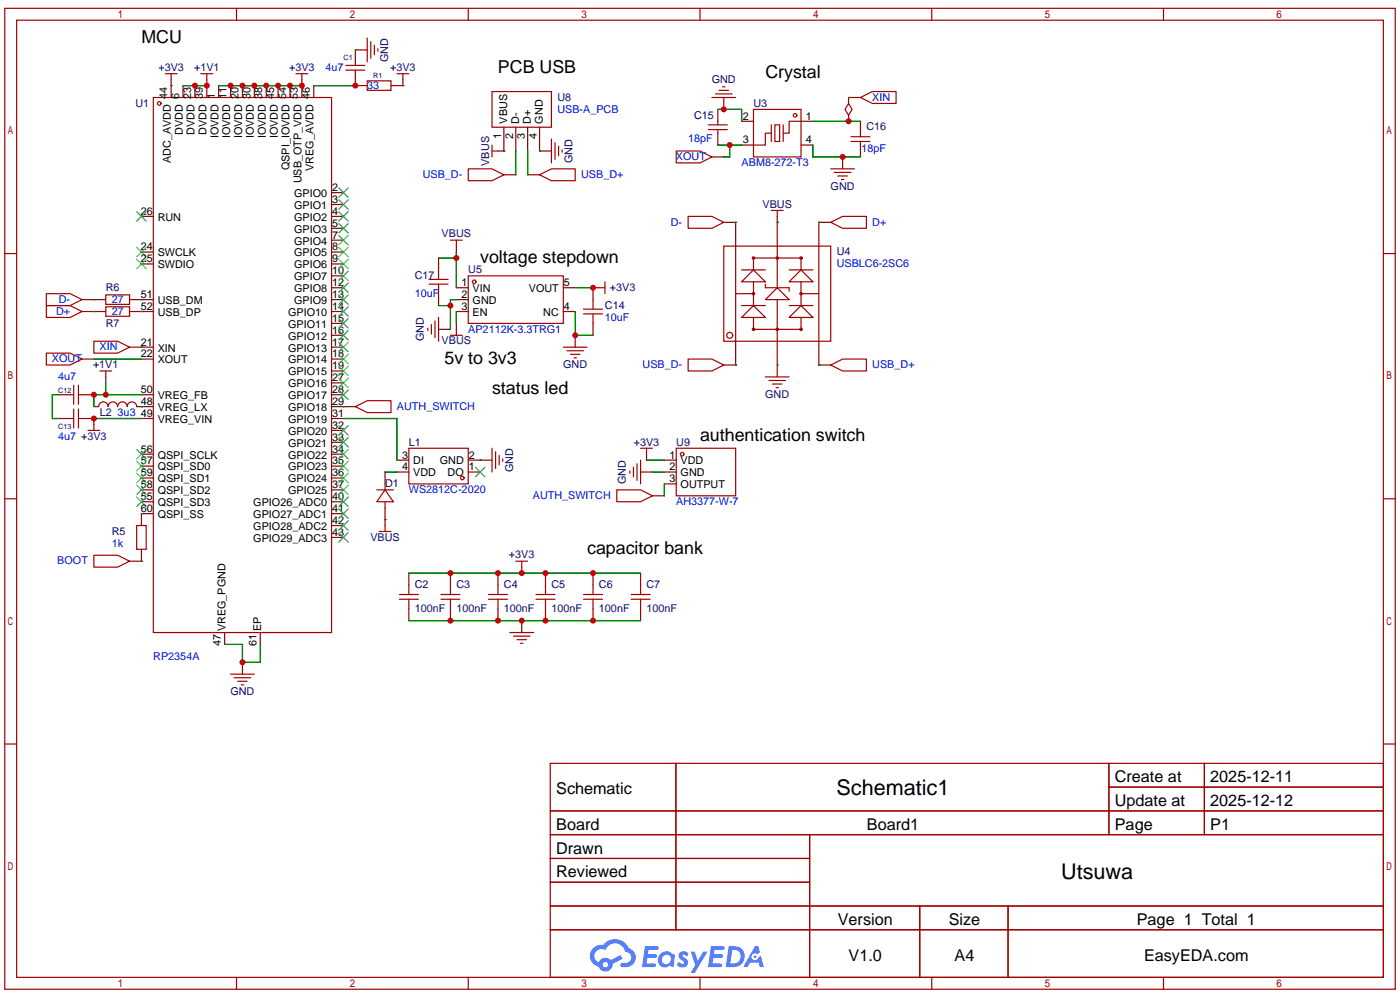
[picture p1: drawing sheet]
<svg xmlns="http://www.w3.org/2000/svg" width="299mm" height="212mm" viewBox="0 0 299 212" stroke-linecap="round" stroke-linejoin="round" font-family="sans-serif">
<g fill="none" stroke="#a10000" stroke-width=".25">
<path d="M1 1.8h297.2v209.5h-297.2zM3.6 4.3h292.1v204.5h-292.1zM50.5 1.8v2.5M100.1 1.8v2.5M149.6 1.8v2.5M199.1 1.8v2.5M248.7 1.8v2.5M1 54.2h2.6M295.7 54.2h2.5M1 106.6h2.6M295.7 106.6h2.5M1 158.9h2.6"/>
<path d="M295.7 158.9h2.5M117.6 163.1h178.1v45.7h-178.1zM117.6 173.2h178.1M117.6 178.3h178.1M144.5 163.1v35.5M173 178.3v30.5M237 163.1v15.2M237 168.1h58.7M257.4 163.1v15.2M117.6 183.4h55.4M117.6 193.5h178.1M117.6 188.5h55.4"/>
<path d="M117.6 198.6h178.1M196.6 193.5v15.3M215.4 193.5v15.3M50.5 208.8v2.5M100.1 208.8v2.5M149.6 208.8v2.5M199.1 208.8v2.5M248.7 208.8v2.5"/>
</g>
<g fill="#5487ff">
<path d="M145.3 203.5a1.3 1.3 0 0 1 1.9 .3l-.4 .6a.54 .54 0 0 0-.9-.3l.1 .2a1.34 1.34 0 0 1 .9 1.8 1.47 1.47 0 0 1-2.3 0l.5-.6 .8 .4a.31 .31 0 0 0 .4-.2 .31 .31 0 0 0-.3-.4 1.12 1.12 0 0 1-.7-1.8z"/>
<path d="M147.6 203.3h.9l.6 2 1.2-2h.9l-2.7 4.5h-.9l1-1.7z"/>
<path d="M137.8 202.1h1.7a1.31 1.31 0 0 1 1.2 .2 .4 .4 0 0 1-.3 .6h-1.8l-.1 .9h1.6a.4 .4 0 0 1 .4 .5 .4 .4 0 0 1-.5 .3h-1.6l-.2 1.2h1.4a.46 .46 0 0 1 .5 .1 .46 .46 0 0 1 .1 .5l-.4 .2h-2.6z"/>
<path d="M151.9 202.1h1.7a1.32 1.32 0 0 1 1.2 .2 .39 .39 0 0 1-.3 .6h-1.8l-.1 .9h1.6a.4 .4 0 0 1 .4 .5 .4 .4 0 0 1-.4 .3h-1.7l-.2 1.2h1.4a.46 .46 0 0 1 .5 .1 .46 .46 0 0 1 .1 .5l-.4 .2h-2.6z"/>
<path d="M161.3 202.1h.8l.3 1.4-.6 .3a.75 .75 0 0 0-1.1 .3 .75 .75 0 0 0 .5 1.1 .75 .75 0 0 0 .9-.7l.5-.3 .6 2.4h-.8l-.3-1h-1.8l-.5 1h-1z"/>
<path d="M155.7 202.1l-.6 4.5h1.5a2.27 2.27 0 0 0 2.6-2.3 2.27 2.27 0 0 0-2.7-2.2zM156.5 202.9a1.5 1.5 0 0 1 1.8 1.5 1.5 1.5 0 0 1-1.9 1.4h-.3z"/>
<path d="M141.2 203.7a1.6 1.6 0 0 0-.3 2.3 1.6 1.6 0 0 0 2.3 .2l.7 .4 .3-2.5-.1-.2-.5-.1a1.58 1.58 0 0 0-2.4-.1zM141.8 204.3a.98 .98 0 0 1 1.6 .4 .98 .98 0 0 1-1.1 1.3 .94 .94 0 0 1-.9-.7 .94 .94 0 0 1 .4-1z"/>
<path d="M126.8 202.5a2.37 2.37 0 0 0 1.1 4 1.54 1.54 0 0 0 1.8 1 1.54 1.54 0 0 0 1.2-1.6l2.2-1.1-.5-.7-2 1a1.57 1.57 0 0 0-2.7 .5 1.5 1.5 0 0 1-.7-2.1 1.5 1.5 0 0 1 2.2-.5 2.23 2.23 0 0 1 2.3-1.5 2.23 2.23 0 0 1 2 1.9 1.16 1.16 0 0 1 1.2 1 1.16 1.16 0 0 1-1.1 1.3h-.7a.47 .47 0 0 0-.5 .4 .47 .47 0 0 0 .4 .5 2.17 2.17 0 0 0 2.5-.9 2.17 2.17 0 0 0-.3-2.7l-.8-.4a3.2 3.2 0 0 0-5.5-.8l-1.1 .1zM128.8 206.1a.6 .6 0 0 1 1.2 0 .6 .6 0 0 1-1.2 0z"/>
<circle cx="161.4" cy="204.4" r=".28"/>
</g>
<g fill="none" stroke="#a10000" stroke-width=".25">
<path d="M35.3 15.7h2.5M36.6 15.7v1.3M42.9 15.7h2.6M44.2 15.7v1.3M63.2 15.7h2.6M64.5 15.7v1.3M73.9 14h4.1M73.9 15h4.1M75.9 13.2v.8M75.9 15v.7M78.5 17.3h5.1v2h-5.1zM78.5 8.1v5.1"/>
<path d="M79.2 8.9v3.5M80 9.7v2M80.8 10.4v.5M84.8 15.7h2.6M86.1 15.7v1.3M105.2 19.6h12.7v7.6h-12.7zM153.7 19.3h2M154.4 18.5h.5M32.8 20.8h38.1v114.3h-38.1zM100.1 36.1h5.1l2.5 1.2-2.5 1.3h-5.1zM105.2 31v2.5M105.2 32.3h1.2"/>
<path d="M115.3 37.3l2.6-1.2h5v2.5h-5zM117.9 29.7v5.1M118.6 30.5v3.5M119.4 31.2v2.1M120.1 32v.5M144.5 32.3h5.1l2.5 1.2-2.5 1.3h-5.1zM151.4 27.7h4M151.4 26.7h4M152.1 20.8h5.1M152.9 20.1h3.6M153.4 25.9v.8M153.4 27.7v.7"/>
<path d="M161 23.4h10.2v10.1h-10.2zM164.8 28.4h-1.2v2.6h-2.6M164.8 26.7v3.5M165.6 26.7h1v3.5h-1zM167.4 26.7v3.5M171.2 25.9h-2.5v2.5h-1.3M177.5 36.1h5.1M178.3 36.8h3.6M179.1 37.6h2M179.8 38.4h.5M181.4 22.1l.7 1.3-.7 1.2-.8-1.2zM181.9 30.2h4"/>
<path d="M181.9 29.2h4M183.9 20.8l2.5-1.2h5.1v2.5h-5.1zM183.9 28.4v.8M183.9 30.2v.8M91.7 59.7h4.1M93.7 57.7v2M96.3 51.3h2.5M97.5 51.3v1.3M100.1 58.9h20.3v10.2h-20.3zM147.1 46.2h5l2.6 1.3-2.6 1.3h-5zM154.7 52.6h22.8v20.3h-22.8zM157.2 52.6v10.1"/>
<path d="M158.5 57.7h5.1M161 57.7v-2.6h10.2v2.6M164.8 45h2.6M166.1 45v1.2M166.1 52.6v8.9M168.7 57.7h5M175 52.6v10.1h-3.8M177.5 47.5l2.6-1.3h5.1v2.6h-5.1zM9.9 62.7h5.1l2.5 1.3-2.5 1.3h-5.1zM9.9 65.3h5.1l2.5 1.2-2.5 1.3h-5.1zM9.9 75.4h5.1l2.5 1.3-2.5 1.3h-5.1zM20.1 72.9h5l2.6 1.3-2.6 1.2h-5z"/>
<path d="M21.3 79.2h2.6M22.6 65.5h5.1v2.1h-5.1zM22.6 63h5.1v2h-5.1zM22.6 79.2v1.3M91.4 70.1v.5M91.7 60.7h4.1M92.2 69.3v2.1M93 68.6v3.5M93.7 60.7v2M93.7 67.8v5.1M96.3 71.6h2.5M97.5 70.4v1.2"/>
<path d="M120.4 74.2h5.1M121.2 74.9h3.5M121.9 75.7h2.1M122.7 76.5h.5M124.7 66h4.1M124.7 67.1h4.1M126.7 64v2M126.7 67.1v2M128 61.5h1.3M129.3 60.2v2.5M147.1 76.7h5l2.6 1.3-2.6 1.2h-5zM158.5 60.2l2.5-2.5 2.6 2.5z"/>
<path d="M158.5 67.8l2.5-2.5 2.6 2.5zM158.5 65.3h5.1M161 62.7h-3.8v10.2M161 67.8v2.6h10.2v-2.6M161 60.2v5.1M163.6 64l2.5-2.5 2.6 2.5zM163.6 60.7v.8h5.1v.7M166.1 64v8.9M168.7 60.2l2.5-2.5 2.5 2.5zM168.7 67.8l2.5-2.5 2.5 2.5zM168.7 65.3h5M171.2 60.2v5.1"/>
<path d="M175 62.7v10.2M177.5 78l2.6-1.3h5.1v2.5h-5.1zM15 84.3h.7M15 89.4h.7M15.7 82.3v4.1M15.7 87.4v4M16.8 82.3v4.1M16.8 87.4v4M16.8 84.3h.7M16.8 89.4h.7M18.8 91.9h2.5M20.1 90.7v1.2"/>
<path d="M21.1 86.9a1.02 1.02 0 0 1 1-1 1.02 1.02 0 0 1 1 1 1.02 1.02 0 0 1 1-1 1.02 1.02 0 0 1 1 1 1.02 1.02 0 0 1 1.1-1 1.02 1.02 0 0 1 1 1 1.02 1.02 0 0 1 1-1 1.02 1.02 0 0 1 1 1M75.9 86.9l2.6-1.3h5.1v2.5h-5.1zM87.4 95.8h12.7v7.6h-12.7zM105.2 95.8v5M105.9 96.5v3.6M106.7 97.3v2M107.4 98v.6M135.4 99.8v2.1M136.1 99.1v3.5M136.9 98.3v5.1M136.9 95.8h2.5M138.2 95.8v1.2"/>
<path d="M144.5 95.8h12.7v10.1h-12.7zM163.6 80.5h5.1M164.3 81.3h3.6M165.1 82h2M165.9 82.8h.5M20.1 118.6h5l2.6 1.3-2.6 1.3h-5zM29.2 112.3h2v5h-2zM80.5 104.6h3.6M81 113.5h2.6M82.3 104.6l1.8 2.6h-3.6zM82.3 103.4v1.2M82.3 107.2v1.3"/>
<path d="M82.3 112.3v1.2M110.2 119.9h2.6M111.5 119.9v1.3M131.8 104.6h5.1l2.5 1.3-2.5 1.3h-5.1zM134.6 100.6v.5M85.3 127h4.1M85.3 128h4.1M87.4 125v2M87.4 128v2M94.2 127h4.1M94.2 128h4.1M96.3 125v2"/>
<path d="M96.3 128v2M104.4 127h4.1M104.4 128h4.1M106.4 125v2M106.4 128v2M109 135.1h5M109.7 135.9h3.6M110.5 136.7h2M111.3 137.4h.5M114.6 127h4M114.6 128h4M116.6 125v2"/>
<path d="M116.6 128v2M124.7 127h4.1M124.7 128h4.1M126.7 125v2M126.7 128v2M134.9 127h4M134.9 128h4M136.9 125v2M136.9 128v2M49.3 144h5.1M50 144.8h3.6M50.8 145.5h2"/>
<path d="M51.6 146.3h.5"/>
<circle cx="34" cy="22.1" r=".38"/>
<circle cx="169.9" cy="24.6" r=".38"/>
<circle cx="161" cy="55.1" r=".25"/>
<circle cx="166.1" cy="55.1" r=".25"/>
<circle cx="171.2" cy="55.1" r=".25"/>
<circle cx="101.3" cy="60.2" r=".38"/>
<circle cx="156" cy="71.6" r=".63"/>
<circle cx="161" cy="70.4" r=".25"/>
<circle cx="161" cy="62.7" r=".25"/>
<circle cx="166.1" cy="70.4" r=".25"/>
<circle cx="171.2" cy="70.4" r=".25"/>
<circle cx="171.2" cy="62.7" r=".25"/>
<circle cx="145.8" cy="97" r=".38"/>
<circle cx="98.8" cy="102.1" r=".38"/>
</g>
<g fill="none" stroke="#870000" stroke-width=".25">
<path d="M36.6 17v3.8M39.1 18.3v2.5M41.7 18.3v2.5M44.2 17v3.8M46.7 18.3v2.5M49.3 18.3v2.5M51.8 18.3v2.5M54.4 18.3v2.5M56.9 18.3v2.5M59.4 18.3v2.5M62 18.3v2.5M64.5 17v3.8"/>
<path d="M67.1 18.3v2.5M75.9 15.7v2.6h2.6M78.5 10.7h-2.6v2.5M86.1 17v1.3h-2.5M107.7 27.2v5.1h-1.3M107.7 37.3h2.5M110.2 27.2v5.1M112.8 27.2v5.1M112.8 37.3h2.5M115.3 27.2v5.1h2.6M152.1 33.5h2.6M153.4 23.4v2.5"/>
<path d="M153.4 28.4v2.6M154.7 20.8v2.6M158.5 25.9h2.5M158.5 31h2.5M171.2 25.9h2.5M171.2 31h2.5M180.1 33.5v2.6M181.4 24.6v1.3M183.9 25.9v2.5M183.9 31v2.5M183.9 20.8h-2.5v1.3M30.2 46.2h2.6"/>
<path d="M30.2 53.8h2.6M30.2 56.4h2.6M70.9 46.2h2.5M70.9 53.8h2.5M70.9 56.4h2.5M70.9 58.9h2.5M70.9 51.3h2.5M70.9 48.8h2.5M70.9 43.7h2.5M70.9 41.1h2.5M93.7 55.1v2.6M97.5 52.6v1.2"/>
<path d="M154.7 47.5h2.5v5.1M166.1 46.2v6.4M177.5 47.5h-2.5v5.1M17.5 64h5.1M17.5 66.5h5.1M17.5 76.7h2.6M27.7 64h5.1M27.7 66.5h5.1M27.7 74.2h5.1M30.2 76.7h2.6M70.9 64h2.5M70.9 66.5h2.5"/>
<path d="M70.9 74.2h2.5M70.9 76.7h2.5M70.9 79.2h2.5M70.9 71.6h2.5M70.9 69.1h2.5M70.9 61.5h2.5M93.7 70.4h2.6M93.7 62.7v2.6M97.5 64h2.6M97.5 66.5h2.6M97.5 61.5h2.6M97.5 69.1v1.3"/>
<path d="M120.4 66.5h2.5M120.4 61.5h2.5M122.9 71.6v2.6M126.7 69.1v2.5M128 61.5h-1.3v2.5M157.2 72.9v5.1h-2.5M166.1 72.9v7.6M175 72.9v5.1h2.5M12.4 84.3h2.6M12.4 89.4h2.6M17.5 84.3h2.6M17.5 89.4h2.6v1.3"/>
<path d="M20.1 86.9h1M22.6 80.5v1.3M29.2 86.9h3.6M30.2 84.3h2.6M30.2 89.4h2.6M30.2 97h2.6M30.2 99.6h2.6M70.9 84.3h2.5M70.9 86.9h5M70.9 89.4h2.5M70.9 97h2.5M70.9 99.6h2.5"/>
<path d="M70.9 94.5h2.5M70.9 91.9h2.5M70.9 81.8h2.5M84.8 98.3h2.6M100.1 98.3h5.1M138.2 97v1.3M142 98.3h2.5M30.2 102.1h2.6M30.2 104.6h2.6M30.2 107.2h2.6M30.2 117.3v2.6h-2.5M32.8 109.7h-2.6v2.6"/>
<path d="M70.9 102.1h2.5M70.9 104.6h2.5M70.9 107.2h2.5M70.9 109.7h2.5M70.9 114.8h2.5M70.9 112.3h2.5M82.3 100.8v2.6M82.3 108.5v3.8M84.8 100.8h2.6M100.1 100.8h2.5M136.9 100.8h2.5M139.4 105.9h2.6"/>
<path d="M142 100.8h2.5M142 103.4h2.5M48 135.1v2.6M55.6 135.1v2.6M87.4 122.4v2.6M87.4 130v2.6M96.3 122.4v2.6M96.3 130v2.6M106.4 122.4v2.6M106.4 130v2.6M111.5 121.2v1.2M111.5 132.6v2.5"/>
<path d="M116.6 122.4v2.6M116.6 130v2.6M126.7 122.4v2.6M126.7 130v2.6M136.9 122.4v2.6M136.9 130v2.6M51.8 141.5v2.5"/>
</g>
<g fill="none" stroke="#3c3" stroke-width=".25">
<path d="M29.2 45.2l2 2M29.2 52.8l2 2.1M29.2 55.4l2 2M31.2 45.2l-2 2M31.2 52.8l-2 2.1M31.2 55.4l-2 2M72.4 57.9l2 2M72.4 55.4l2 2M72.4 52.8l2 2.1M72.4 50.3l2 2M72.4 47.8l2 2M72.4 45.2l2 2"/>
<path d="M72.4 42.7l2 2M72.4 40.1l2 2.1M74.4 52.8l-2 2.1M74.4 55.4l-2 2M74.4 57.9l-2 2M74.4 50.3l-2 2M74.4 47.8l-2 2M74.4 45.2l-2 2M74.4 42.7l-2 2M74.4 40.1l-2 2.1M72.4 78.2l2 2.1M72.4 75.7l2 2"/>
<path d="M72.4 73.2l2 2M72.4 70.6l2 2M72.4 68.1l2 2M72.4 65.5l2 2.1M72.4 63l2 2M72.4 60.5l2 2M74.4 60.5l-2 2M74.4 78.2l-2 2.1M74.4 75.7l-2 2M74.4 73.2l-2 2M74.4 70.6l-2 2M74.4 68.1l-2 2"/>
<path d="M74.4 65.5l-2 2.1M74.4 63l-2 2M29.2 96l2 2M29.2 98.6l2 2M31.2 96l-2 2M31.2 98.6l-2 2M72.4 98.6l2 2M72.4 96l2 2M72.4 93.5l2 2M72.4 90.9l2 2.1M72.4 83.3l2 2M72.4 80.8l2 2"/>
<path d="M74.4 98.6l-2 2M74.4 96l-2 2M74.4 93.5l-2 2M74.4 90.9l-2 2.1M74.4 83.3l-2 2M74.4 80.8l-2 2M101.6 99.8l2 2.1M103.6 99.8l-2 2.1M29.2 101.1l2 2M29.2 103.6l2 2.1M29.2 106.2l2 2M31.2 101.1l-2 2"/>
<path d="M31.2 103.6l-2 2.1M31.2 106.2l-2 2M72.4 113.8l2 2M72.4 111.3l2 2M72.4 108.7l2 2M72.4 106.2l2 2M72.4 103.6l2 2.1M72.4 101.1l2 2M74.4 113.8l-2 2M74.4 111.3l-2 2M74.4 108.7l-2 2M74.4 106.2l-2 2"/>
<path d="M74.4 103.6l-2 2.1M74.4 101.1l-2 2"/>
</g>
<g fill="none" stroke="#008700" stroke-width=".25">
<path d="M36.6 18.3h.1M39.1 18.3h5.1M46.7 18.3h17.8M67.1 18.3h8.8M75.9 10.7h.1M86.1 18.3h.1M107.7 32.3h.1M110.2 32.3v5M112.8 32.3v5M115.3 32.3h.1M153.4 31h5.1M153.4 23.4h5.1v2.5"/>
<path d="M156 31v2.5h-1.3M173.7 25.9h10.2M173.7 31v2.5h10.2M181.4 20.8h.1M93.7 55.1h3.8M97.5 53.8v7.7M157.2 47.5h.1M166.1 47.5h.1M175 47.5h.1M20.1 64h.1M20.1 66.5h.1M20.1 76.7h10.1"/>
<path d="M30.2 64h.1M30.2 66.5h.1M30.2 74.2h.1M93.7 65.3h2.6M97.5 64h-1.2v6.4M97.5 66.5v2.6M122.9 61.5h3.8M122.9 66.5v5.1h3.8M157.2 78h.1M166.1 78h.1M175 78h.1M12.4 84.3h-1.2v5.1h1.2"/>
<path d="M20.1 89.4h10.1M22.6 81.8v2.5M30.2 86.9h.1M30.2 84.3h-10.1v2.6M73.4 86.9h.1M73.4 89.4h11.4v8.9M102.6 98.3h.1M138.2 98.3h3.8M30.2 109.7h.1M30.2 119.9h.1M82.3 111h.1M82.3 100.8h2.5"/>
<path d="M139.4 100.8h2.6M142 103.4v2.5M48 137.7h3.8v3.8h3.8v-3.8M87.4 122.4h49.5M87.4 132.6h49.5"/>
</g>
<g fill="#c00">
<circle cx="49.3" cy="18.3" r=".63"/>
<circle cx="51.8" cy="18.3" r=".63"/>
<circle cx="54.4" cy="18.3" r=".63"/>
<circle cx="56.9" cy="18.3" r=".63"/>
<circle cx="59.4" cy="18.3" r=".63"/>
<circle cx="62" cy="18.3" r=".63"/>
<circle cx="64.5" cy="18.3" r=".63"/>
<circle cx="75.9" cy="18.3" r=".63"/>
<circle cx="41.7" cy="18.3" r=".63"/>
<circle cx="44.2" cy="18.3" r=".63"/>
<circle cx="20.1" cy="84.3" r=".63"/>
<circle cx="22.6" cy="84.3" r=".63"/>
<circle cx="20.1" cy="89.4" r=".63"/>
<circle cx="126.7" cy="61.5" r=".63"/>
<circle cx="122.9" cy="71.6" r=".63"/>
<circle cx="96.3" cy="65.3" r=".63"/>
<circle cx="97.5" cy="55.1" r=".63"/>
<circle cx="96.3" cy="122.4" r=".63"/>
<circle cx="106.4" cy="122.4" r=".63"/>
<circle cx="111.5" cy="122.4" r=".63"/>
<circle cx="116.6" cy="122.4" r=".63"/>
<circle cx="126.7" cy="122.4" r=".63"/>
<circle cx="126.7" cy="132.6" r=".63"/>
<circle cx="111.5" cy="132.6" r=".63"/>
<circle cx="116.6" cy="132.6" r=".63"/>
<circle cx="106.4" cy="132.6" r=".63"/>
<circle cx="96.3" cy="132.6" r=".63"/>
<circle cx="181.4" cy="25.9" r=".63"/>
<circle cx="180.1" cy="33.5" r=".63"/>
<circle cx="156" cy="31" r=".63"/>
<circle cx="154.7" cy="23.4" r=".63"/>
<circle cx="51.8" cy="141.5" r=".63"/>
</g>
<g font-size="4.6">
<text x="178.8" y="169.9">Schematic1</text>
<text x="226.8" y="187.7">Utsuwa</text>
</g>
<g font-size="3.8">
<text x="30.2" y="9.1">MCU</text>
<text x="106.4" y="15.5">PCB USB</text>
<text x="163.6" y="16.8">Crystal</text>
<text x="102.6" y="56.1">voltage stepdown</text>
<text x="95" y="77.7">5v to 3v3</text>
<text x="105.2" y="84.1">status led</text>
<text x="149.6" y="94.2">authentication switch</text>
<text x="125.5" y="118.4">capacitor bank</text>
</g>
<g font-size="3.5">
<text x="238.3" y="167.1">Create at</text>
<text x="258.7" y="167.1">2025-12-11</text>
<text x="118.9" y="169.6">Schematic</text>
<text x="238.3" y="172.2">Update at</text>
<text x="258.7" y="172.2">2025-12-12</text>
<text x="118.9" y="177.3">Board</text>
<text x="185.3" y="177.3">Board1</text>
<text x="238.3" y="177.3">Page</text>
<text x="258.7" y="177.3">P1</text>
<text x="118.9" y="182.3">Drawn</text>
<text x="118.9" y="187.4">Reviewed</text>
<text x="179.1" y="197.6">Version</text>
<text x="202.8" y="197.6">Size</text>
<text x="243" y="197.6">Page 1 Total 1</text>
<text x="181.4" y="205.2">V1.0</text>
<text x="204" y="205.2">A4</text>
<text x="244.5" y="205.2">EasyEDA.com</text>
</g>
<g font-size="2.3" fill="#000080">
<text x="33.8" y="15.2">+3V3</text>
<text x="41.5" y="15.2">+1V1</text>
<text x="61.8" y="15.2">+3V3</text>
<text x="83" y="13.2" transform="rotate(-90 83 13.2)">GND</text>
<text x="83.4" y="15.2">+3V3</text>
<text x="152.1" y="17.7">GND</text>
<text x="29" y="22.8">U1</text>
<text x="119.1" y="21.5">U8</text>
<text x="161" y="22.8">U3</text>
<text x="148.3" y="25.3">C15</text>
<text x="185.2" y="27.9">C16</text>
<text x="104.6" y="35.4" transform="rotate(-90 104.6 35.4)">VBUS</text>
<text x="122.4" y="34.8" transform="rotate(-90 122.4 34.8)">GND</text>
<text x="177.5" y="40.6">GND</text>
<text x="163" y="44.4">VBUS</text>
<text x="94.4" y="50.7">VBUS</text>
<text x="88.6" y="59.6">C17</text>
<text x="100.1" y="58.3">U5</text>
<text x="178.8" y="54.5">U4</text>
<text x="22.6" y="62.2">R6</text>
<text x="129.3" y="66">C14</text>
<text x="130.4" y="62.2">+3V3</text>
<text x="22.6" y="69.8">R7</text>
<text x="90.6" y="72.9" transform="rotate(-90 90.6 72.9)">GND</text>
<text x="94.4" y="73.6">VBUS</text>
<text x="19.9" y="78.7">+1V1</text>
<text x="120.4" y="78.7">GND</text>
<text x="21.3" y="88.8">L2</text>
<text x="163.6" y="85">GND</text>
<text x="87.4" y="95.2">L1</text>
<text x="135.4" y="95.2">+3V3</text>
<text x="144.5" y="95.2">U9</text>
<text x="109.7" y="100.9" transform="rotate(-90 109.7 100.9)">GND</text>
<text x="82.3" y="104.1">D1</text>
<text x="133.8" y="103.4" transform="rotate(-90 133.8 103.4)">GND</text>
<text x="23.9" y="114.2">R5</text>
<text x="79.2" y="115.5">VBUS</text>
<text x="108.8" y="119.3">+3V3</text>
<text x="88.6" y="125.7">C2</text>
<text x="97.5" y="125.7">C3</text>
<text x="107.7" y="125.7">C4</text>
<text x="117.9" y="125.7">C5</text>
<text x="128" y="125.7">C6</text>
<text x="138.2" y="125.7">C7</text>
<text x="88.6" y="130.7">100nF</text>
<text x="97.5" y="130.7">100nF</text>
<text x="107.7" y="130.7">100nF</text>
<text x="117.9" y="130.7">100nF</text>
<text x="128" y="130.7">100nF</text>
<text x="138.2" y="130.7">100nF</text>
<text x="49.3" y="148.5">GND</text>
</g>
<g font-size="2.3" fill="#00f">
<text x="69.6" y="15.2">4u7</text>
<text x="78.5" y="19">33</text>
<text x="186.4" y="21.5">XIN</text>
<text x="119.1" y="24.1">USB-A_PCB</text>
<text x="144.5" y="34.2">XOUT</text>
<text x="147.1" y="30.4">18pF</text>
<text x="158.5" y="35.5">ABM8-272-T3</text>
<text x="184.1" y="32.4">18pF</text>
<text x="90.3" y="38">USB_D-</text>
<text x="124.2" y="38">USB_D+</text>
<text x="143.4" y="48.2">D-</text>
<text x="186.4" y="48.2">D+</text>
<text x="178.8" y="57.1">USBLC6-2SC6</text>
<text x="12.5" y="64.7">D-</text>
<text x="23.9" y="64.7">27</text>
<text x="88.6" y="63.4">10uF</text>
<text x="12" y="67.2">D+</text>
<text x="23.9" y="67.2">27</text>
<text x="100.1" y="71">AP2112K-3.3TRG1</text>
<text x="129.3" y="68.5">10uF</text>
<text x="11.1" y="77.4">XOUT</text>
<text x="21.3" y="74.9">XIN</text>
<text x="12.4" y="81.2">4u7</text>
<text x="137.3" y="78.7">USB_D-</text>
<text x="186.4" y="78.7">USB_D+</text>
<text x="25.1" y="88.8">3u3</text>
<text x="84.8" y="87.6">AUTH_SWITCH</text>
<text x="12.4" y="93.9">4u7 +3V3</text>
<text x="87.4" y="105.3">WS2812C-2020</text>
<text x="113.9" y="106.6">AUTH_SWITCH</text>
<text x="144.5" y="107.9">AH3377-W-7</text>
<text x="23.9" y="116.8">1k</text>
<text x="12.3" y="120.6">BOOT</text>
<text x="32.8" y="140.9">RP2354A</text>
</g>
<g font-size="2.3">
<text x="35.7" y="21.2" transform="rotate(-90 35.7 21.2)">44</text>
<text x="38.3" y="21.2" transform="rotate(-90 38.3 21.2)">6</text>
<text x="40.8" y="21.2" transform="rotate(-90 40.8 21.2)">23</text>
<text x="43.4" y="21.2" transform="rotate(-90 43.4 21.2)">39</text>
<text x="45.9" y="21.2" transform="rotate(-90 45.9 21.2)">1</text>
<text x="48.4" y="21.2" transform="rotate(-90 48.4 21.2)">11</text>
<text x="51" y="21.2" transform="rotate(-90 51 21.2)">20</text>
<text x="53.5" y="21.2" transform="rotate(-90 53.5 21.2)">30</text>
<text x="56.1" y="21.2" transform="rotate(-90 56.1 21.2)">38</text>
<text x="58.6" y="21.2" transform="rotate(-90 58.6 21.2)">45</text>
<text x="61.1" y="21.2" transform="rotate(-90 61.1 21.2)">54</text>
<text x="63.7" y="21.2" transform="rotate(-90 63.7 21.2)">53</text>
<text x="66.2" y="21.2" transform="rotate(-90 66.2 21.2)">46</text>
<text x="39" y="28.8" transform="rotate(-90 39 28.8)">DVDD</text>
<text x="41.6" y="28.8" transform="rotate(-90 41.6 28.8)">DVDD</text>
<text x="44.1" y="28.8" transform="rotate(-90 44.1 28.8)">DVDD</text>
<text x="46.7" y="29.6" transform="rotate(-90 46.7 29.6)">IOVDD</text>
<text x="49.2" y="29.6" transform="rotate(-90 49.2 29.6)">IOVDD</text>
<text x="51.7" y="29.6" transform="rotate(-90 51.7 29.6)">IOVDD</text>
<text x="54.3" y="29.6" transform="rotate(-90 54.3 29.6)">IOVDD</text>
<text x="56.8" y="29.6" transform="rotate(-90 56.8 29.6)">IOVDD</text>
<text x="59.4" y="29.6" transform="rotate(-90 59.4 29.6)">IOVDD</text>
<text x="107.1" y="29.7" transform="rotate(-90 107.1 29.7)">1</text>
<text x="108.4" y="26.4" transform="rotate(-90 108.4 26.4)">VBUS</text>
<text x="109.7" y="29.7" transform="rotate(-90 109.7 29.7)">2</text>
<text x="110.9" y="26.4" transform="rotate(-90 110.9 26.4)">D-</text>
<text x="112.2" y="29.7" transform="rotate(-90 112.2 29.7)">3</text>
<text x="113.5" y="26.4" transform="rotate(-90 113.5 26.4)">D+</text>
<text x="114.7" y="29.7" transform="rotate(-90 114.7 29.7)">4</text>
<text x="116" y="26.4" transform="rotate(-90 116 26.4)">GND</text>
<text x="158.7" y="25.6">2</text>
<text x="172.2" y="25.6">1</text>
<text x="36.5" y="34.8" transform="rotate(-90 36.5 34.8)">ADC_AVDD</text>
<text x="158.7" y="30.6">3</text>
<text x="172.2" y="30.6">4</text>
<text x="61.9" y="36.4" transform="rotate(-90 61.9 36.4)">QSPI_IOVDD</text>
<text x="64.4" y="39.2" transform="rotate(-90 64.4 39.2)">USB_OTP_VDD</text>
<text x="67" y="36.5" transform="rotate(-90 67 36.5)">VREG_AVDD</text>
<text x="71" y="40.8">2</text>
<text x="30.1" y="45.9">26</text>
<text x="33.7" y="47.2">RUN</text>
<text x="62.9" y="47.2">GPIO2</text>
<text x="62.9" y="44.6">GPIO1</text>
<text x="62.9" y="42.1">GPIO0</text>
<text x="71" y="45.9">4</text>
<text x="71" y="43.3">3</text>
<text x="30.1" y="53.5">24</text>
<text x="62.9" y="52.2">GPIO4</text>
<text x="62.9" y="49.7">GPIO3</text>
<text x="71" y="53.5">8</text>
<text x="71" y="51">7</text>
<text x="71" y="48.4">5</text>
<text x="30.1" y="56">25</text>
<text x="33.7" y="54.8">SWCLK</text>
<text x="33.7" y="57.3">SWDIO</text>
<text x="62.9" y="59.9">GPIO7</text>
<text x="62.9" y="57.3">GPIO6</text>
<text x="62.9" y="54.8">GPIO5</text>
<text x="71" y="58.6">10</text>
<text x="71" y="56">9</text>
<text x="30.1" y="63.7">51</text>
<text x="33.7" y="64.9">USB_DM</text>
<text x="62.9" y="64.9">GPIO9</text>
<text x="62.9" y="62.4">GPIO8</text>
<text x="71" y="63.7">13</text>
<text x="71" y="61.1">12</text>
<text x="98.7" y="61.1">1</text>
<text x="98.7" y="63.7">2</text>
<text x="101" y="62.4">VIN</text>
<text x="101" y="64.9">GND</text>
<text x="113" y="62.4">VOUT</text>
<text x="120.5" y="61.1">5</text>
<text x="30.1" y="66.2">52</text>
<text x="33.7" y="67.5">USB_DP</text>
<text x="61.6" y="70">GPIO11</text>
<text x="61.6" y="67.5">GPIO10</text>
<text x="71" y="71.3">16</text>
<text x="71" y="68.7">15</text>
<text x="71" y="66.2">14</text>
<text x="98.7" y="66.2">3</text>
<text x="101" y="67.5">EN</text>
<text x="116.1" y="67.5">NC</text>
<text x="120.5" y="66.2">4</text>
<text x="30.1" y="73.8">21</text>
<text x="30.1" y="76.4">22</text>
<text x="33.7" y="75.1">XIN</text>
<text x="33.7" y="77.6">XOUT</text>
<text x="61.6" y="77.6">GPIO14</text>
<text x="61.6" y="75.1">GPIO13</text>
<text x="61.6" y="72.6">GPIO12</text>
<text x="71" y="76.4">18</text>
<text x="71" y="73.8">17</text>
<text x="30.1" y="84">50</text>
<text x="61.6" y="82.7">GPIO16</text>
<text x="61.6" y="80.2">GPIO15</text>
<text x="71" y="84">28</text>
<text x="71" y="81.4">27</text>
<text x="71" y="78.9">19</text>
<text x="30.1" y="86.5">48</text>
<text x="30.1" y="89.1">49</text>
<text x="33.7" y="85.3">VREG_FB</text>
<text x="33.7" y="87.8">VREG_LX</text>
<text x="61.6" y="87.8">GPIO18</text>
<text x="61.6" y="85.3">GPIO17</text>
<text x="71" y="89.1">31</text>
<text x="71" y="86.5">29</text>
<text x="33.7" y="90.3">VREG_VIN</text>
<text x="61.6" y="95.4">GPIO21</text>
<text x="61.6" y="92.9">GPIO20</text>
<text x="61.6" y="90.3">GPIO19</text>
<text x="71" y="94.1">33</text>
<text x="71" y="91.6">32</text>
<text x="30.1" y="96.7">56</text>
<text x="30.1" y="99.2">57</text>
<text x="30.1" y="101.8">59</text>
<text x="33.7" y="98">QSPI_SCLK</text>
<text x="33.7" y="100.5">QSPI_SD0</text>
<text x="61.6" y="100.5">GPIO23</text>
<text x="61.6" y="98">GPIO22</text>
<text x="71" y="101.8">36</text>
<text x="71" y="99.2">35</text>
<text x="71" y="96.7">34</text>
<text x="86" y="98">3</text>
<text x="86" y="100.5">4</text>
<text x="88.3" y="99.2">DI</text>
<text x="88.3" y="101.8">VDD</text>
<text x="94" y="99.2">GND</text>
<text x="95.7" y="101.8">DO</text>
<text x="100.2" y="100.5">1</text>
<text x="100.2" y="98">2</text>
<text x="143.1" y="98">1</text>
<text x="143.1" y="100.5">2</text>
<text x="145.5" y="99.2">VDD</text>
<text x="145.5" y="101.8">GND</text>
<text x="30.1" y="104.3">58</text>
<text x="30.1" y="106.8">55</text>
<text x="33.7" y="103">QSPI_SD1</text>
<text x="33.7" y="105.6">QSPI_SD2</text>
<text x="61.6" y="105.6">GPIO25</text>
<text x="61.6" y="103">GPIO24</text>
<text x="71" y="106.8">40</text>
<text x="71" y="104.3">37</text>
<text x="143.1" y="103">3</text>
<text x="145.5" y="104.3">OUTPUT</text>
<text x="30.1" y="109.4">60</text>
<text x="33.7" y="108.1">QSPI_SD3</text>
<text x="33.7" y="110.7">QSPI_SS</text>
<text x="54.1" y="113.2">GPIO28_ADC2</text>
<text x="54.1" y="110.7">GPIO27_ADC1</text>
<text x="54.1" y="108.1">GPIO26_ADC0</text>
<text x="71" y="111.9">42</text>
<text x="71" y="109.4">41</text>
<text x="54.1" y="115.7">GPIO29_ADC3</text>
<text x="71" y="114.5">43</text>
<text x="48.2" y="134.9" transform="rotate(-90 48.2 134.9)">VREG_PGND</text>
<text x="55.8" y="134.9" transform="rotate(-90 55.8 134.9)">EP</text>
<text x="47.2" y="138.1" transform="rotate(-90 47.2 138.1)">47</text>
<text x="54.8" y="138.1" transform="rotate(-90 54.8 138.1)">61</text>
</g>
<g font-size="1.6" fill="#000080">
<text x="73.4" y="12.8">C1</text>
<text x="79.8" y="16.6">R1</text>
<text x="12.4" y="83.9">C12</text>
<text x="12.4" y="91.6">C13</text>
</g>
</svg>
